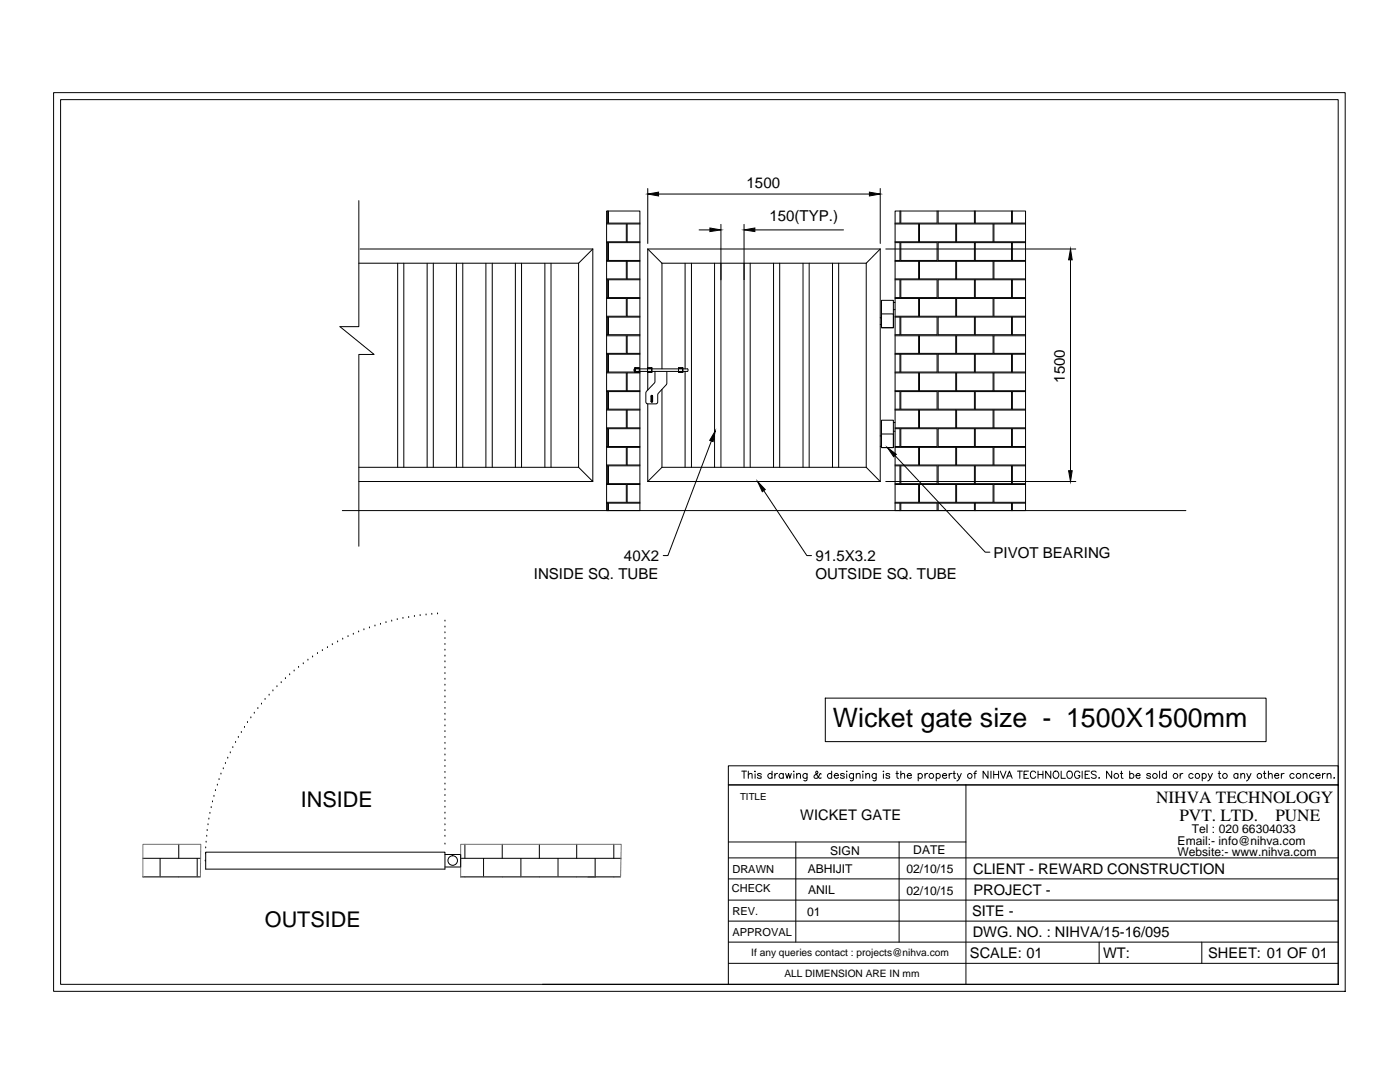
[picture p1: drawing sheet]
<svg xmlns="http://www.w3.org/2000/svg" width="279mm" height="216mm" viewBox="0 0 279 216" stroke-linecap="round" stroke-linejoin="round" font-family="sans-serif">
<!-- layer: 0 -->
<g fill="none" stroke="#000" stroke-width=".2">
<path d="M10.7 18.5h257.8v179.3h-257.8zM12.1 19.9h255v176.5h-255zM129.3 37.6v11M131.4 38.7h42.1M175.7 37.6v11M71.6 40v25.2h-3.8l6.9 5.5h-3.1v38.3M71.6 52.5h43.9M71.9 49.7h46.4M79.4 52.5v40.7M80.6 52.5v40.7M85.2 52.5v40.7M86.5 52.5v40.7"/>
<path d="M91.1 52.5v40.7M92.4 52.5v40.7M97 52.5v40.7M98.2 52.5v40.7M102.9 52.5v40.7M104.1 52.5v40.7M108.7 52.5v40.7M110 52.5v40.7M115.5 52.5v40.7h-43.9M118.3 49.7v46.4l-2.8-2.9M118.3 49.7l-2.8 2.8M121.1 42.1h6.6v59.8h-6.6z"/>
<path d="M121.1 44.7h3.9v3.5h-3.9M121.1 48.4h.2v3.6h-.2M121.1 52.1h3.9v3.6h-3.9M121.1 55.8h.2v3.6h-.2M121.1 59.5h3.9v3.6h-3.9M121.3 42.1v2.4h-.2M121.4 42.1v2.4h6.3M127.7 44.7h-2.5v3.5h2.5M127.7 48.4h-6.3v3.6h6.3M127.7 52.1h-2.5v3.6h2.5M127.7 55.8h-6.3v3.6h6.3M127.7 59.5h-2.5v3.6h2.5"/>
<path d="M129.3 49.7h46.4M129.3 49.7v23.9M129.3 49.7l2.8 2.8M132.1 52.5h40.8M132.1 52.5v21.1M136.7 52.5v21.1M138 52.5v40.7M139.5 45.9h2.2M142.6 52.5v40.7M143.9 44.8v48.4M148.5 44.8v48.4M149.7 52.5v40.7"/>
<path d="M150.7 45.9h17.6M154.4 52.5v40.7M155.6 52.5v40.7M160.3 52.5v40.7M161.5 52.5v40.7M166.1 52.5v40.7M167.4 52.5v40.7M172.9 52.5v40.7M175.7 49.7v46.4M175.7 49.7l-2.8 2.8M175.9 59.9h2.4v5.5h-2.4zM176.8 49.7h37.9"/>
<path d="M178.6 42.1h26.1v59.8h-26.1zM178.6 44.7h4.7v3.5h-4.7M178.6 48.4h1v3.6h-1M178.6 52.1h4.7v3.6h-4.7M178.6 55.8h1v3.6h-1M178.6 59.5h4.7v3.6h-4.7M179.6 42.1v2.4h-1M179.8 42.1v2.4h7.2v-2.4M179.8 48.4h7.2v3.6h-7.2zM179.8 55.8h7.2v3.6h-7.2zM183.5 44.7h7.2v3.5h-7.2zM183.5 52.1h7.2v3.6h-7.2z"/>
<path d="M183.5 59.5h7.2v3.6h-7.2zM187.2 48.4h7.3v3.6h-7.3zM187.2 55.8h7.3v3.6h-7.3zM187.2 42.1v2.4h7.3v-2.4M190.9 44.7h7.3v3.5h-7.3zM190.9 52.1h7.3v3.6h-7.3zM190.9 59.5h7.3v3.6h-7.3zM194.6 48.4h7.3v3.6h-7.3zM194.6 55.8h7.3v3.6h-7.3zM194.6 42.1v2.4h7.3v-2.4M202 42.1v2.4h2.7M204.7 44.7h-6.3v3.5h6.3"/>
<path d="M204.7 48.4h-2.7v3.6h2.7M204.7 52.1h-6.3v3.6h6.3M204.7 55.8h-2.7v3.6h2.7M204.7 59.5h-6.3v3.6h6.3M213.6 51.8v42.1M121.1 63.3h.2v3.5h-.2M121.1 67h3.9v3.5h-3.9M121.1 70.7h.2v3.5h-.2M121.1 74.4h3.9v3.6h-3.9M121.1 78.1h.2v3.5h-.2M127.7 63.3h-6.3v3.5h6.3M127.7 67h-2.5v3.5h2.5"/>
<path d="M127.7 70.7h-6.3v3.5h6.3M127.7 74.4h-2.5v3.6h2.5M127.7 78.1h-6.3v3.5h6.3M129.3 74.1v3.7M132.1 77.7v15.5M136.7 74.1v19.1M175.7 63.4h.2M175.7 64.8h.2M175.9 62.6h2.4v2.8h-2.4zM178.3 61.8h.3M178.3 60.4h.3M178.6 63.3h1v3.5h-1"/>
<path d="M178.6 67h4.7v3.5h-4.7M178.6 70.7h1v3.5h-1M178.6 74.4h4.7v3.6h-4.7M178.6 78.1h1v3.5h-1M179.8 63.3h7.2v3.5h-7.2zM179.8 70.7h7.2v3.5h-7.2zM179.8 78.1h7.2v3.5h-7.2zM183.5 67h7.2v3.5h-7.2zM183.5 74.4h7.2v3.6h-7.2zM187.2 63.3h7.3v3.5h-7.3zM187.2 70.7h7.3v3.5h-7.3zM187.2 78.1h7.3v3.5h-7.3z"/>
<path d="M190.9 67h7.3v3.5h-7.3zM190.9 74.4h7.3v3.6h-7.3zM194.6 63.3h7.3v3.5h-7.3zM194.6 70.7h7.3v3.5h-7.3zM194.6 78.1h7.3v3.5h-7.3zM204.7 63.3h-2.7v3.5h2.7M204.7 67h-6.3v3.5h6.3M204.7 70.7h-2.7v3.5h2.7M204.7 74.4h-6.3v3.6h6.3M204.7 78.1h-2.7v3.5h2.7M71.6 96.1h46.7M121.1 81.8h3.9v3.6h-3.9"/>
<path d="M121.1 85.5h.2v3.6h-.2M121.1 89.3h3.9v3.5h-3.9M121.1 92.9h.2v3.6h-.2M121.1 96.7h3.9v3.5h-3.9M127.7 81.8h-2.5v3.6h2.5M127.7 85.5h-6.3v3.6h6.3M127.7 89.3h-2.5v3.5h2.5M127.7 92.9h-6.3v3.6h6.3M127.7 96.7h-2.5v3.5h2.5M129.3 96.1h46.4M129.3 80.6v15.5M132.1 93.2h40.8"/>
<path d="M132.1 93.2l-2.8 2.9M142 88l-8.7 22.9h-.9M152.4 97.9l8.6 13h1M172.9 93.2l2.8 2.9M175.7 87h.2M175.7 89.1h.2M175.9 83.8h2.4v5.5h-2.4zM175.9 86.6h2.4v2.7h-2.4zM176.8 96.1h37.9M178.3 84.3h.3M178.3 86h.3M178.6 90.9l18 19.3h1"/>
<path d="M178.6 81.8h4.7v3.6h-4.7M178.6 85.5h1v3.6h-1M178.6 89.3h4.7v3.5h-4.7M178.6 92.9h1v3.6h-1M178.6 96.7h4.7v3.5h-4.7M179.8 85.5h7.2v3.6h-7.2zM179.8 92.9h7.2v3.6h-7.2zM183.5 81.8h7.2v3.6h-7.2zM183.5 89.3h7.2v3.5h-7.2zM183.5 96.7h7.2v3.5h-7.2zM187.2 85.5h7.3v3.6h-7.3zM187.2 92.9h7.3v3.6h-7.3z"/>
<path d="M190.9 81.8h7.3v3.6h-7.3zM190.9 89.3h7.3v3.5h-7.3zM190.9 96.7h7.3v3.5h-7.3zM194.6 85.5h7.3v3.6h-7.3zM194.6 92.9h7.3v3.6h-7.3zM204.7 81.8h-6.3v3.6h6.3M204.7 85.5h-2.7v3.6h2.7M204.7 89.3h-6.3v3.5h6.3M204.7 92.9h-2.7v3.6h2.7M204.7 96.7h-6.3v3.5h6.3M68.3 101.9h168.4M121.1 100.4h.2v1.5"/>
<path d="M127.7 100.4h-6.3v1.5M178.6 100.4h1v1.5M179.8 101.9v-1.5h7.2v1.5M187.2 101.9v-1.5h7.3v1.5M194.6 101.9v-1.5h7.3v1.5M204.7 100.4h-2.7v1.5M52.9 139.6h.1M53.7 138.7h.1M54.5 137.9h.1M55.3 137h.1M56.1 136.2h.1M57 135.4h.1"/>
<path d="M57.8 134.6h.1M58.7 133.9h.1M59.6 133.2h.1M60.5 132.4h.1M61.5 131.7h.1M62.4 131.1h.1M63.4 130.4h.1M64.3 129.8h.1M65.3 129.2h.1M66.3 128.6h.1M67.4 128.1h.1M68.4 127.5h.1"/>
<path d="M69.5 127h.1M70.5 126.6h.1M71.6 126.1h.1M72.6 125.7h.1M73.7 125.3h.1M74.8 124.9h.1M75.9 124.6h.1M77 124.2h.1M78.2 123.9h.1M79.3 123.6h.1M80.4 123.4h.1M81.6 123.2h.1"/>
<path d="M82.7 123h.1M83.8 122.8h.1M85 122.7h.1M86.2 122.6h.1M87.3 122.5h.1M88.8 139.1h.1M88.8 137.9h.1M88.8 136.7h.1M88.8 135.5h.1M88.8 134.4h.1M88.8 133.3h.1M88.8 132.1h.1"/>
<path d="M88.8 130.9h.1M88.8 129.7h.1M88.8 128.6h.1M88.8 127.4h.1M88.8 126.3h.1M88.8 125.1h.1M88.8 123.9h.1M88.8 122.4h.1M164.7 139.3h88v8.7h-88zM42.7 158.9h.1M43 157.8h.1M43.4 156.7h.1"/>
<path d="M43.7 155.6h.1M44.1 154.5h.1M44.6 153.4h.1M45 152.3h.1M45.5 151.3h.1M46 150.2h.1M46.5 149.2h.1M47 148.2h.1M47.6 147.1h.1M48.2 146.2h.1M48.8 145.1h.1M49.4 144.2h.1"/>
<path d="M50.1 143.2h.1M50.7 142.3h.1M51.5 141.4h.1M52.2 140.5h.1M88.8 159.9h.1M88.8 158.7h.1M88.8 157.6h.1M88.8 156.4h.1M88.8 155.3h.1M88.8 154.1h.1M88.8 152.9h.1M88.8 151.8h.1"/>
<path d="M88.8 150.7h.1M88.8 149.5h.1M88.8 148.3h.1M88.8 147.1h.1M88.8 146h.1M88.8 144.9h.1M88.8 143.7h.1M88.8 142.5h.1M88.8 141.3h.1M88.8 140.2h.1M148 153.9h1M148.5 153.9v1.4"/>
<path d="M149.3 154.6l.4-.3 .4 .1v.9M149.3 153.9v1.4M150.6 153.9h.1zM150.7 154.4v.9M151.9 154.5a.43 .43 0 0 0-.7 0l.2 .3 .5 .1v.2v.2h-.2h-.5v-.2M154.1 154.5a.47 .47 0 0 0-.7 0 .47 .47 0 0 0 0 .7 .47 .47 0 0 0 .7-.1M154.1 153.9v1.4M154.6 154.3v1M155.2 154.3l-.4 .1-.2 .4M156.3 154.5a.47 .47 0 0 0-.7 0 .47 .47 0 0 0 0 .7 .47 .47 0 0 0 .7-.1M156.3 154.3v1M156.8 154.3l.3 1 .3-1 .2 1 .3-1"/>
<path d="M158.4 153.9h.1zM158.4 154.4v.9M159 154.6l.3-.3 .4 .1 .1 .9M159 154.3v1M161.1 154.3l-.1 1.4-.2 .1-.4-.1M161.1 154.5a.47 .47 0 0 0-.7 0 .47 .47 0 0 0 0 .7 .47 .47 0 0 0 .7-.1M163.9 154.5l-.2-.2-.3 .6a.53 .53 0 0 1-.4 .4 .53 .53 0 0 1-.5-.2v-.3l.7-.6-.2-.3-.2 .2 .2 .5 .5 .7h.3l.1-.1M166 154.5a.47 .47 0 0 0-.7 0 .47 .47 0 0 0 0 .7 .47 .47 0 0 0 .7-.1M166 153.9v1.4M166.5 154.8h.8a.45 .45 0 0 0-.6-.4 .45 .45 0 0 0-.1 .7l.2 .2 .5-.2M168.5 154.5a.44 .44 0 0 0-.7 0l.7 .6-.1 .2h-.2h-.4v-.2M169 153.9v.1z"/>
<path d="M169 154.4v.9M170.3 154.3v1.4l-.3 .1-.3-.1M170.3 154.5a.47 .47 0 0 0-.7 0 .47 .47 0 0 0 0 .7 .47 .47 0 0 0 .7-.1M170.9 154.6l.3-.3 .4 .1v.9M170.9 154.3v1M172.2 153.9v.1zM172.2 154.4v.9M172.8 154.6l.3-.3 .4 .1 .1 .9M172.8 154.3v1M174.9 154.3l-.1 1.4-.2 .1-.4-.1M174.9 154.5a.47 .47 0 0 0-.7 0 .47 .47 0 0 0 0 .7 .47 .47 0 0 0 .7-.1M176.3 153.9v.1z"/>
<path d="M176.3 154.4v.9M177.6 154.5a.44 .44 0 0 0-.8 0l.8 .6-.1 .2h-.2h-.4l-.1-.2M178.8 154.3h.5M179 153.9v1.2l.1 .2h.3M179.8 154.6l.4-.3 .3 .1v.9M179.8 153.9v1.4M181 154.8h.9a.45 .45 0 0 0-.6-.4 .45 .45 0 0 0-.2 .7l.3 .2h.4l.1-.2M183.2 154.5a.47 .47 0 0 1 .7 0 .47 .47 0 0 1 0 .7 .47 .47 0 0 1-.7-.1M183.2 154.3v1.5M184.6 154.3v1M185.2 154.3l-.6 .2v.3M186.8 154.5a.45 .45 0 0 1 .7 0 .45 .45 0 0 1 0 .7 .45 .45 0 0 1-.7-.1"/>
<path d="M186.8 154.3v1.5M188.1 154.8h.8a.45 .45 0 0 0-.6-.4 .45 .45 0 0 0-.1 .7l.3 .2h.3l.1-.2M189.4 154.3v1M190 154.3l-.5 .2-.1 .3M190.2 154.3h.5M190.4 153.9v1.4h.3M191 154.3l.5 1 .3-1M191.5 155.3l-.5 .5M192.8 156.6v39.8M194.3 154.3h.5M194.9 153.9h-.3l-.1 .2v1.2M197.2 153.9v1.4l-1-1.4v1.4"/>
<path d="M197.8 153.9v1.4M198.3 153.9v1.4M198.3 154.5h1M199.3 153.9v1.4M199.6 153.9l.6 1.4 .6-1.4M200.9 155.3l.6-1.4 .5 1.4M201.1 154.8h.7M203.1 153.9h.9M203.5 153.9v1.4M204.4 154.5h.5M205.3 153.9h-.9v1.4h.9M206.7 154.2a.55 .55 0 0 0-.6-.3 .55 .55 0 0 0-.5 .5v.4a.55 .55 0 0 0 .5 .5 .55 .55 0 0 0 .6-.3"/>
<path d="M207.2 154.5h.9M207.2 153.9v1.4M208.1 153.9v1.4M209.7 153.9v1.4l-1-1.4v1.4M210.3 154.1a.7 .7 0 0 1 1 .2 .7 .7 0 0 1-.3 1 .71 .71 0 0 1-.8-.3 .71 .71 0 0 1 .1-.9zM211.8 153.9v1.4h.8M213.2 153.9a.7 .7 0 0 1 .8 .7 .7 .7 0 0 1-.8 .7l-.3-.5 .1-.6zM215.5 154.2a.55 .55 0 0 0-.6-.3 .55 .55 0 0 0-.5 .5v.4a.53 .53 0 0 0 .6 .5 .53 .53 0 0 0 .5-.5h-.3M216 153.9v1.4M216.6 154.5h.5M217.5 153.9h-.9v1.4h.9M218.8 154.1l-.4-.2h-.4l-.2 .2 .2 .3 .7 .4-.1 .5h-.6l-.2-.2"/>
<path d="M219.3 155.3h.1zM221.9 153.9v1.4l-1.1-1.4v1.4M223.6 154.3h.5M223.8 153.9v1.4h.3M225.5 154.5a.47 .47 0 0 1 .6 0 .47 .47 0 0 1 0 .7 .47 .47 0 0 1-.6-.1M225.5 153.9v1.4M226.7 154.8h.8a.45 .45 0 0 0-.6-.4 .45 .45 0 0 0-.1 .7l.3 .2h.3l.1-.2M229.6 154.5a.43 .43 0 0 0-.8 0l.3 .3 .5 .1v.2v.2h-.3h-.4l-.1-.2M231.4 153.9v1.4M232.8 154.5a.47 .47 0 0 0-.7 0 .47 .47 0 0 0 0 .7 .47 .47 0 0 0 .7-.1M232.8 153.9v1.4M235.5 154.3v1"/>
<path d="M236.1 154.3l-.4 .1-.2 .4M238.1 154.5a.47 .47 0 0 0-.7 0 .47 .47 0 0 0 0 .7 .47 .47 0 0 0 .7-.1M239.9 154.5a.45 .45 0 0 1 .7 0 .45 .45 0 0 1 0 .7 .45 .45 0 0 1-.7-.1M239.9 154.3v1.5M241.1 154.3l.4 1 .5-1M241.5 155.3l-.5 .5M243.1 154.3h.5M243.3 153.9v1.2l.1 .2h.3M247 154.5a.45 .45 0 0 0-.6 0 .45 .45 0 0 0 0 .7 .45 .45 0 0 0 .6-.1M247 154.3v1M247.6 154.6l.4-.3 .3 .1 .1 .9M247.6 154.3v1"/>
<path d="M248.8 154.3l.4 1 .5-1M249.2 155.3l-.5 .5M252.1 154.3h.5M252.3 153.9v1.2l.1 .2h.3M253.1 154.6l.4-.3 .3 .1 .1 .9M253.1 153.9v1.4M254.4 154.8h.8a.45 .45 0 0 0-.6-.4 .45 .45 0 0 0-.1 .7l.2 .2h.4l.1-.2M255.7 154.3v1M256.3 154.3l-.5 .2-.1 .3M258.3 154.5a.47 .47 0 0 0-.7 0 .47 .47 0 0 0 0 .7 .47 .47 0 0 0 .7-.1M260.1 154.6l.3-.3 .4 .1v.9M260.1 154.3v1"/>
<path d="M262.2 154.5a.47 .47 0 0 0-.7 0 .47 .47 0 0 0 0 .7 .47 .47 0 0 0 .7-.1M262.6 154.8h.9a.48 .48 0 0 0-.7-.4 .48 .48 0 0 0-.2 .7 .48 .48 0 0 0 .7 .2l.2-.2M263.9 154.3v1M264.5 154.3l-.4 .1-.2 .4M264.9 154.6l.3-.3 .3 .1 .1 .9M264.9 154.3v1M266.3 155.2v.1zM28.5 174.9h11.5M28.5 171.3h11.5M31.9 171.3v3.6M35.7 168.5v2.8M35.7 174.9v.1"/>
<path d="M39.4 171.3v3.6M41 171.8h.1M41 170.3h.1M41 170h47.8v3.4h-47.8zM41 169.2h.1M41.1 168h.1M41.3 166.9h.1M41.3 165.7h.1M41.5 164.6h.1M41.7 163.4h.1M41.9 162.3h.1M42.1 161.1h.1"/>
<path d="M42.4 160h.1M88.8 168.4h.1M88.8 166.9h.1M88.8 165.7h.1M88.8 164.6h.1M88.8 163.4h.1M88.8 162.2h.1M88.8 161.1h.1M88.8 170.5h3.1v2.5h-3.1M91.9 174.9h32M91.9 171.3h32M92.8 168.5v2.8"/>
<path d="M92.8 174.9v.1M96.5 171.3v3.6M100.2 168.5v2.8M100.2 174.9v.1M104 171.3v3.6M107.6 168.5v2.8M107.6 174.9v.1M111.4 171.3v3.6M115.1 168.5v2.8M115.1 174.9v.1M118.8 171.3v3.6M122.5 168.5v2.8"/>
<path d="M122.5 174.9v.1M145.4 179.6h121.7M145.4 175.4h121.7M145.4 171.2h121.7M145.4 168h47.4M158.8 168v20M179.4 168v20M108.2 196.4h158.9M145.4 196.4v-39.8h121.7h-121.7v-3.8h121.7v43.6M145.4 183.8h121.7M145.4 188h121.7M145.4 192.2h121.7"/>
<path d="M219.4 188v4.2M239.8 188v4.2"/>
<circle cx="185.9" cy="154.8" r=".48"/>
<circle cx="193.5" cy="154.8" r=".48"/>
<circle cx="222.8" cy="154.8" r=".48"/>
<circle cx="230.5" cy="154.8" r=".48"/>
<circle cx="234.6" cy="154.8" r=".48"/>
<circle cx="239" cy="154.8" r=".48"/>
<circle cx="244.5" cy="154.8" r=".48"/>
<circle cx="251.3" cy="154.8" r=".49"/>
<circle cx="259.2" cy="154.8" r=".48"/>
<circle cx="90.3" cy="171.7" r=".95"/>
</g>
<path d="M28.5 168.5h11.6l-.1 6.5h-11.5zM91.9 168.5h32.1l-.1 6.5h-32z" fill="none" stroke="#707070" stroke-width=".2"/>
<path d="M129.3 38.7l2.1-.4v.8zM173.5 38.3l2.2 .4-2.2 .4zM141.7 45.5l2.2 .4-2.2 .3zM148.5 45.9l2.2-.4v.7zM213.6 49.7l.4 2.1h-.7zM142.7 86l-.4 2.1-.7-.2zM151.2 96.1l1.5 1.6-.6 .4zM177.1 89.3l1.8 1.4-.6 .4zM213.3 93.9h.7l-.4 2.2z" fill="#000" stroke="#000" stroke-width=".2"/>
<!-- layer: P -->
<g fill="none" stroke="#000" stroke-width=".2">
<path d="M126.6 73.6h10.6l.1 .3-.1 .2h-10.6zM126.7 73.3v1v-1M126.7 73.3h.9v1h-.9M126.7 74.2h.9M126.7 73.5h.9M129.2 74.2h.9M129.2 73.5h.9M130 79h.2v1.2h-.2zM130 80h.2M130 79.2h.2M130.1 79v1.2v-1.2M130.1 78.9l.1 .1v1.1l-.1 .1-.2-.1v-1.1z"/>
<path d="M130.1 73.3v1v-1M130.1 73.3h-.9v1h.9M130.7 74.1v2.3l-1.8 1.9v1.9l.3 .4h1.8l.2-.2 .1-1.9 1.8-2v-2.4M135.4 74.2h.9M135.4 73.5h.9M136.3 73.3v1v-1M136.3 73.3h-.9v1h.9"/>
</g>
<text font-size="5.3" x="166.2" y="145">Wicket gate size - 1500X1500mm</text>
<g font-size="4.3">
<text x="60" y="161.1">INSIDE</text>
<text x="52.9" y="184.9">OUTSIDE</text>
</g>
<g font-size="3.4">
<text x="230.7" y="160.2">NIHVA TECHNOLOGY</text>
<text x="235.4" y="163.8">PVT. LTD.</text>
<text x="254.5" y="163.8">PUNE</text>
</g>
<g font-size="3">
<text x="149" y="37.6">1500</text>
<text x="153.6" y="44.1">150(TYP.)</text>
<text x="212.5" y="76.4" transform="rotate(-90 212.5 76.4)">1500</text>
<text x="124.5" y="111.9">40X2</text>
<text x="162.8" y="111.9">91.5X3.2</text>
<text x="198.3" y="111.3">PIVOT BEARING</text>
<text x="106.5" y="115.5">INSIDE SQ. TUBE</text>
<text x="162.8" y="115.5">OUTSIDE SQ. TUBE</text>
</g>
<g font-size="2.9">
<text x="159.7" y="163.6">WICKET GATE</text>
<text x="194.2" y="174.3">CLIENT - REWARD CONSTRUCTION</text>
<text x="194.3" y="178.5">PROJECT -</text>
<text x="194" y="182.7">SITE -</text>
<text x="193.6" y="191.1">SCALE: 01</text>
<text x="194.1" y="186.9">DWG. NO. : NIHVA/15-16/095</text>
<text x="220.2" y="191.1">WT:</text>
<text x="241.1" y="191.1">SHEET: 01 OF 01</text>
</g>
<g font-size="2.4">
<text x="237.9" y="166.2">Tel : 020 66304033</text>
<text x="165.7" y="170.5">SIGN</text>
<text x="182.3" y="170.5">DATE</text>
<text x="235" y="170.9">Website:- www.nihva.com</text>
<text x="235" y="168.6">Email:- info@nihva.com</text>
<text x="161.2" y="174.2">ABHIJIT</text>
<text x="161.3" y="178.4">ANIL</text>
<text x="180.9" y="174.3">02/10/15</text>
<text x="180.9" y="178.5">02/10/15</text>
<text x="161.1" y="182.8">01</text>
</g>
<g font-size="2.2">
<text x="146.1" y="177.9">CHECK</text>
<text x="146.2" y="174.2">DRAWN</text>
<text x="146.2" y="182.6">REV.</text>
<text x="146.2" y="186.8">APPROVAL</text>
</g>
<g font-size="2">
<text x="149.9" y="190.7">If any queries contact : projects@nihva.com</text>
<text x="156.5" y="195">ALL DIMENSION ARE IN mm</text>
</g>
<text font-size="1.9" x="147.7" y="159.5">TITLE</text>
</svg>
